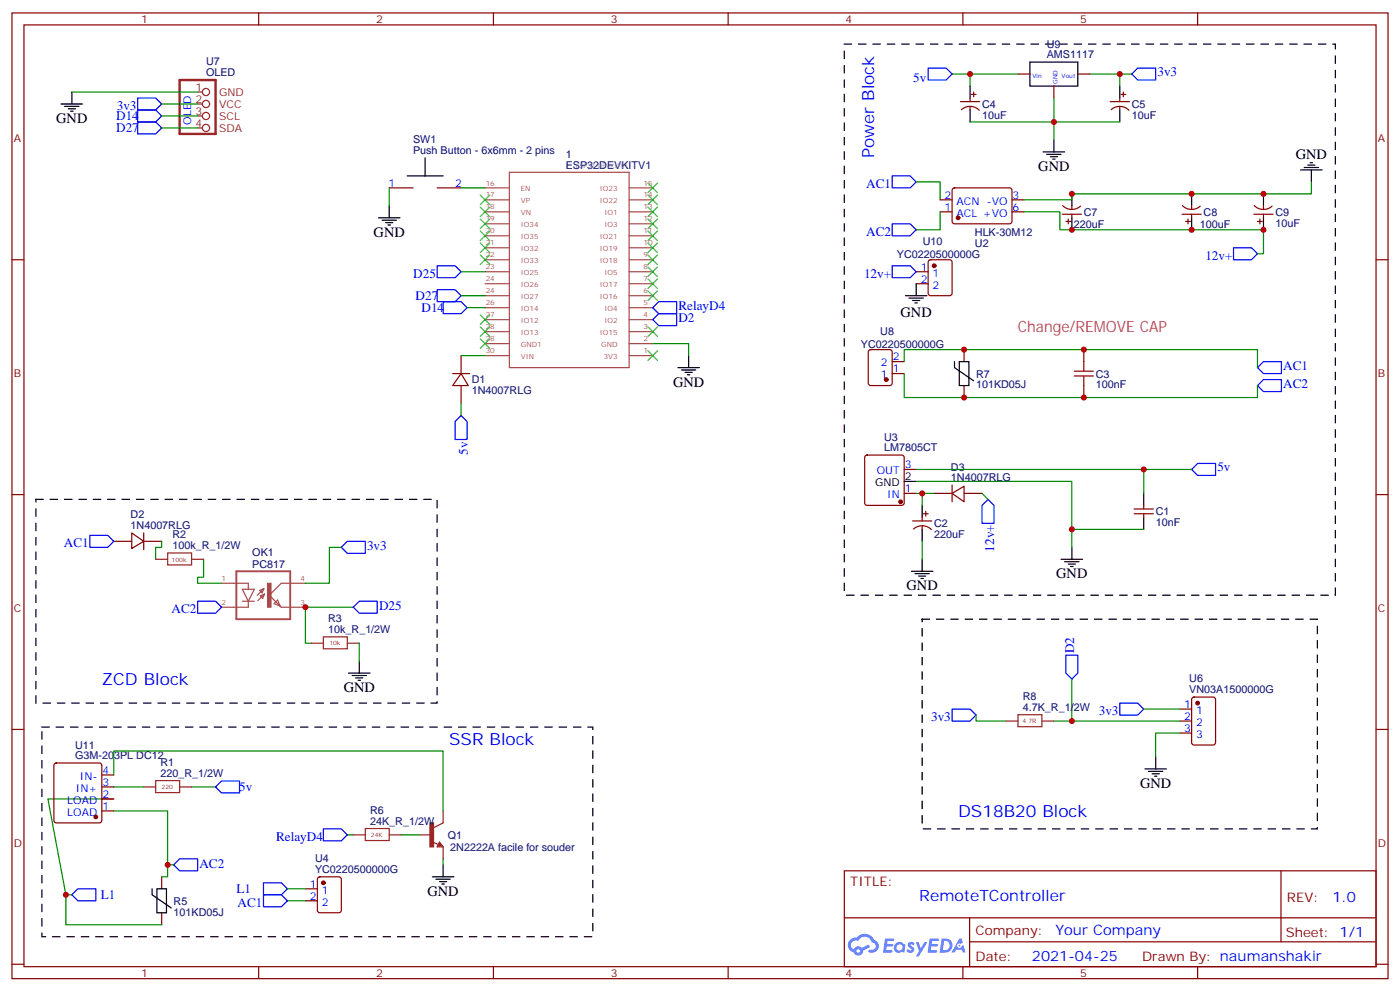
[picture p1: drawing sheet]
<svg xmlns="http://www.w3.org/2000/svg" width="412mm" height="292mm" viewBox="0 0 412 292" stroke-linecap="round" stroke-linejoin="round" font-family="sans-serif">
<g fill="none" stroke="#870000" stroke-width=".35">
<path d="M3.5 3.8h405.4v284.3h-405.4zM7.1 7.3h398.2v277.3h-398.2zM76.2 3.8v3.5M145.3 3.8v3.5M214.5 3.8v3.5M283.6 3.8v3.5M352.8 3.8v3.5M3.5 76.5h3.6M405.3 76.5h3.6M3.5 145.6h3.6M405.3 145.6h3.6M3.5 214.8h3.6"/>
<path d="M405.3 214.8h3.6M248.7 256.4h156.6v28.2h-156.6zM377.3 256.4v20.9M248.7 270.2h156.5M285.6 277.3h119.6M285.6 270.2v14.2M3.5 283.9h3.6M76.2 284.6v3.5M145.3 284.6v3.5M214.5 284.6v3.5M283.6 284.6v3.5M352.8 284.6v3.5"/>
<path d="M405.3 283.9h3.6"/>
</g>
<g fill="#5487ff">
<path d="M267.7 277.6a1.22 1.22 0 0 1 1.7 .2l-.4 .6a.47 .47 0 0 0-.3-.4 .47 .47 0 0 0-.5 .2l.1 .2a1.14 1.14 0 0 1 .8 1.8 1.14 1.14 0 0 1-1.9 0l-.2-.2 .5-.6 .7 .5a.29 .29 0 0 0 .3-.3 .29 .29 0 0 0-.2-.3 1.04 1.04 0 0 1-.6-1.7z"/>
<path d="M260.7 276.3h2.4l.3 .2-.2 .5-1.8 .1-.1 .8h1.5l.3 .4-.3 .4h-1.6l-.2 1.1h1.7l.2 .3-.2 .3-2.6 .1z"/>
<path d="M273.8 276.3h2.4l.3 .2-.1 .5-1.8 .1-.2 .8h1.6l.3 .4-.4 .4h-1.6l-.1 1.1h1.7l.2 .3-.2 .3-2.6 .1z"/>
<path d="M282.6 276.3h.7l.3 1.3-.6 .3a.69 .69 0 0 0-1 .3 .69 .69 0 0 0 .4 .9 .69 .69 0 0 0 .9-.6l.5-.2 .6 2.2h-.8l-.2-.9h-1.8l-.5 .9h-.8z"/>
<path d="M269.8 277.4h.8l.6 1.8 1.1-1.8h.9l-2.6 4.2h-.8l.9-1.5z"/>
<path d="M277.4 276.3l-.6 4.2h1.3a2.11 2.11 0 0 0 2.5-2.1 2.11 2.11 0 0 0-2.5-2.1zM278.1 277.1a1.39 1.39 0 0 1 1.7 1.4 1.39 1.39 0 0 1-1.8 1.3h-.3z"/>
<path d="M263.7 277.9a1.54 1.54 0 0 0-.1 2.2 1.54 1.54 0 0 0 2.2 .1l.6 .3 .3-2.3-.2-.3h-.4a1.49 1.49 0 0 0-2.4 0zM264 278.9a.94 .94 0 0 1 1.8 0 .94 .94 0 0 1-1.8 0z"/>
<path d="M250.4 276.7a2.18 2.18 0 0 0 1.1 3.7 1.44 1.44 0 0 0 1.6 .9 1.44 1.44 0 0 0 1.2-1.4l2-1.1-.5-.7-1.9 1a1.47 1.47 0 0 0-2.4 .4 1.39 1.39 0 0 1-.7-1.9 1.39 1.39 0 0 1 2-.5 2.12 2.12 0 0 1 2.2-1.3 2.12 2.12 0 0 1 1.9 1.7 1.14 1.14 0 0 1 1.1 1.4 1.14 1.14 0 0 1-1.7 .7 .43 .43 0 0 0-.5 .4 .43 .43 0 0 0 .4 .5 1.98 1.98 0 0 0 2.5-1.2 1.98 1.98 0 0 0-1.2-2.6 3.1 3.1 0 0 0-5.3-.6l-.9 .1zM252.3 280a.55 .55 0 0 1 1.1 0 .55 .55 0 0 1-1.1 0z"/>
<circle cx="282.6" cy="278.4" r=".26"/>
</g>
<g fill="none" stroke="#a64a4a" stroke-width=".35">
<path d="M142.9 58.8h6.9M142.9 55.3h6.9M150 50.7h35.3v57.5h-35.3zM185.3 58.8h7M185.3 55.3h7M142.9 76.5h6.9M142.9 73h6.9M142.9 69.4h6.9M142.9 65.9h6.9M142.9 62.4h6.9M185.3 76.5h7M185.3 73h7"/>
<path d="M185.3 69.4h7M185.3 65.9h7M185.3 62.4h7M142.9 97.6h6.9M142.9 94.1h6.9M142.9 90.6h6.9M142.9 87.1h6.9M142.9 83.5h6.9M142.9 80h6.9M185.3 97.6h7M185.3 94.1h7M185.3 90.6h7"/>
<path d="M185.3 87.1h7M185.3 83.5h7M185.3 80h7M142.9 104.7h6.9M142.9 101.2h6.9M185.3 104.7h7M185.3 101.2h7M65.3 171.7h7.8v1.8M71.4 173.5h3.5l-1.8 3.5zM71.4 177h3.5M73.1 177v1.8h-7.8M76.5 173.8l1.2-.5-.5 1.3z"/>
<path d="M76.7 175.4l1.2-.5-.5 1.2zM77.7 173.3l-1.9 2M77.9 174.9l-1.9 1.9M81.8 176.7l.7 1.7-1.8-.7zM86.4 171.7h-3.6l-3.5 3.6 3.5 3.5h3.6M86.5 171.7h3.5M86.5 178.8h3.5"/>
</g>
<path d="M69.6 168.2h15.9v14.1h-15.9z" fill="none" stroke="#a64a4a" stroke-width=".56"/>
<path d="M78.8 171.7h1v7.1h-1z" fill="#a64a4a" stroke="#a64a4a" stroke-width=".29"/>
<g fill="none" stroke="#00f" stroke-width=".35">
<path d="M40.6 32.4h5.3l1.7 1.7-1.7 1.8h-5.3zM40.6 35.9h5.3l1.7 1.8-1.7 1.7h-5.3zM40.6 28.9h5.3l1.7 1.7-1.7 1.8h-5.3zM273.4 20h5.3l1.8 1.8-1.8 1.8h-5.3zM333.4 21.8l1.7-1.8h5.3v3.6h-5.3zM262.8 51.8h5.3l1.8 1.8-1.8 1.7h-5.3zM128.8 78.2h5.3l1.7 1.8-1.7 1.8h-5.3zM262.8 65.9h5.3l1.8 1.8-1.8 1.7h-5.3zM262.8 78.2h5.3l1.8 1.8-1.8 1.8h-5.3zM363.4 73h5.3l1.7 1.7-1.7 1.8h-5.3zM128.8 85.3h5.3l1.7 1.8-1.7 1.7h-5.3zM130.5 88.8h5.3l1.8 1.8-1.8 1.8h-5.3z"/>
<path d="M192.3 90.6l1.7-1.8h5.3v3.6h-5.3zM192.3 94.1l1.7-1.7h5.3v3.5h-5.3zM370.4 108.2l1.8-1.7h5.3v3.5h-5.3zM370.4 113.5l1.8-1.7h5.3v3.5h-5.3zM135.8 122.3l1.8 1.8v5.3h-3.5v-5.3zM351 138.2l1.8-1.7h5.3v3.5h-5.3zM26.5 157.6h5.2l1.8 1.8-1.8 1.7h-5.2zM291 147l1.8 1.8v5.3h-3.5v-5.3zM58.2 177h5.3l1.8 1.8-1.8 1.8h-5.3zM100.5 161.1l1.8-1.7h5.3v3.5h-5.3zM105.8 177h5.3v3.6h-5.3l-1.7-1.8zM314 192.9h3.5v5.3l-1.8 1.8-1.7-1.8z"/>
<path d="M280.5 208.8h5.3l1.7 1.7-1.7 1.8h-5.3zM329.8 207h5.3l1.8 1.8-1.8 1.7h-5.3zM65.3 229.9h5.3v3.6h-5.3l-1.8-1.8zM51.2 254.6l1.7-1.7h5.3v3.5h-5.3zM77.6 259.9h5.3l1.8 1.8-1.8 1.8h-5.3zM95.2 244.1h5.3l1.8 1.7-1.8 1.8h-5.3zM22.9 261.7h5.3v3.5h-5.3l-1.7-1.7zM77.6 263.5h5.3l1.8 1.7-1.8 1.8h-5.3z"/>
</g>
<g fill="none" stroke="#000" stroke-width=".35">
<path d="M303.4 18.3h14.1v7h-14.1zM18 30.6h6.3M19 31.3h4.3M20.1 32h2.1M20.8 32.7h.7M21.2 27.1v3.5M285.8 25.3v3.6M285.8 32.4v3.5M329.8 25.3v3.6M329.8 32.4v3.5M119.9 51.8h10.6M125.2 46.5v5.3"/>
<path d="M307.3 44.7h6.3M308.3 45.4h4.3M309.4 46.1h2.1M310.1 46.8h.7M310.4 41.2v3.5M315.7 57.1v3.5M351 57.1v3.5M372.2 57.1v3.5M383.1 50h6.4M384.2 49.3h4.2M385.2 48.6h2.1M385.9 47.9h.7"/>
<path d="M386.3 50v3.6M111.5 64.1h6.3M112.5 64.8h4.3M113.6 65.5h2.1M114.3 66.3h.7M114.7 60.6v3.5M315.7 64.1v3.6M351 64.1v3.6M372.2 64.1v3.6M266.7 87.1h6.3M267.8 87.8h4.2M268.8 88.5h2.1"/>
<path d="M269.5 89.2h.7M269.9 83.5v3.6M199.7 108.2h6.3M200.7 108.9h4.3M201.8 109.6h2.1M202.5 110.3h.7M202.8 104.7v3.5M281.2 106.5v1.7l5.6 3.9M282.6 106.5h2.8v7h-2.8zM266.3 141.7h3.6M271.6 148.8v3.5M271.6 155.9v3.5"/>
<path d="M336.9 145.3v3.5M336.9 152.3v3.6M268.5 168.2h6.3M269.5 168.9h4.3M270.6 169.6h2.1M271.3 170.3h.7M271.6 164.7v3.5M312.6 164.7h6.3M313.6 165.4h4.3M314.7 166.1h2.1M315.4 166.8h.7M315.7 161.1v3.6"/>
<path d="M102.7 198.2h6.3M103.7 198.9h4.2M104.8 199.6h2.1M105.8 194.7v3.5M105.5 200.3h.7M337.3 226.4h6.3M338.3 227.1h4.2M339.4 227.8h2.1M340.1 228.5h.7M340.4 222.9v3.5M127.4 258.2h6.3M128.4 258.9h4.2"/>
<path d="M129.5 259.6h2.1M130.5 254.6v3.6M44.8 261.7v1.8l5.6 3.8M46.2 261.7h2.8v7h-2.8zM130.2 260.3h.7"/>
</g>
<g fill="none" stroke="#008700" stroke-width=".35">
<path d="M21.2 27.1h37M47.6 34.1h10.6M47.6 37.7h10.6M47.6 30.6h10.6M280.5 21.8h19.4M285.8 21.8v3.5M285.8 35.9h44M310.4 28.9v12.3M321 21.8h12.4M329.8 21.8v3.5M114.7 55.3v5.3M135.8 55.3h7.1"/>
<path d="M269.9 53.6h7v5.2M386.3 53.6v3.5h-70.6v1.7h-14.1M276.9 62.4v5.3h-7M301.6 62.4h10.6v5.3h60v7h-1.8M135.8 87.1h7.1M135.8 80h7.1M137.6 90.6h5.3M135.8 118.8v3.5M135.8 104.7h7.1M192.3 101.2h10.5v3.5M266.3 106.5v-3.6h104.1v5.3M266.3 110v7.1h104.1v-3.6"/>
<path d="M269.9 138.2h81.1M336.9 138.2v7.1M47.6 159.4v1.7h-1.7v3.6M269.9 141.7h45.8v19.4M269.9 145.3h5.3M271.6 145.3v3.5M271.6 159.4v5.3M289.3 145.3l1.7 1.7M315.7 155.9h21.2M60 164.7v5.3h-1.8v1.7h7.1M100.5 161.1h-3.5v10.6h-7M104.1 178.8h-14.1v10.6h1.7"/>
<path d="M105.8 189.4v5.3M315.7 200v12.3M287.5 210.5v1.8h8.8M310.4 212.3h37.1M336.9 208.8h10.6M347.5 215.8h-7.1v7.1M33.5 238.8h15.9v19.4h-1.8M33.5 235.2h-19.4l5.3 28.3h1.8M33.5 228.2v-7.1h97v17.7M33.5 231.7h8.8M56.4 231.7h7.1M49.4 254.6h1.8"/>
<path d="M102.3 245.8h1.8M118.2 245.8h5.3M130.5 252.9v1.7M19.4 263.5v8.8h28.2M84.7 265.2h5.3M84.7 261.7h5.3"/>
</g>
<path d="M248.7 13h144.6v162.3h-144.6zM10.6 147h118.2v60h-118.2zM271.6 182.3h116.5v61.8h-116.5zM12.3 214.1h162.3v61.7h-162.3z" fill="none" stroke="#000" stroke-width=".35" stroke-dasharray="2.1 2.1"/>
<g fill="none" stroke="#870000" stroke-width=".35">
<path d="M282.9 29.9h5.7M283.2 32.3a3.8 3.8 0 0 1 5.3 .2M285.8 28.9v1M285.8 31.3v1.1M286.1 27.8h1.4M286.8 27.1v1.4M299.9 21.8h3.5M310.4 25.3v3.6M317.5 21.8h3.5M327 29.9h5.7M327.3 32.3a3.8 3.8 0 0 1 5.3 .2M329.8 28.9v1"/>
<path d="M329.8 31.3v1.1M330.2 27.8h1.4M330.9 27.1v1.4M114.7 55.3h7M128.8 55.3h7M276.9 58.8h3.6M280.7 55.5l.5-.2 16.5 .1 .4 .6-.1 9.5-.6 .4-16.5-.1-.4-.6v-9.2zM298.1 58.8h3.5M273.6 76.7l.5-.2h5.7l.6 .4 .1 9.5-.5 .6-5.9 .1-.6-.5-.1-9.4zM276.9 62.4h3.6M298.1 62.4h3.5M312.9 63.1h5.7"/>
<path d="M313 60.5a3.8 3.8 0 0 0 5.3 .2M314 65.2h1.4M314.7 64.5v1.4M315.7 60.6v1.1M315.7 63.1v1M348.2 63.1h5.6M348.3 60.5a3.8 3.8 0 0 0 5.3 .2M349.2 65.2h1.5M350 64.5v1.4M351 60.6v1.1M351 63.1v1M369.4 63.1h5.6"/>
<path d="M369.5 60.5a3.8 3.8 0 0 0 5.2 .2M370.4 65.2h1.4M371.1 64.5v1.4M372.2 60.6v1.1M372.2 63.1v1M269.9 80h3.5M269.9 83.5h3.5M133.3 110h5M135.8 110l2.1 3.5h-4.6zM135.8 104.7v5.3M135.8 113.5v5.3M256 103.1l.5-.2h5.6l.7 .5v9.4l-.4 .7h-5.9l-.7-.4v-9.5z"/>
<path d="M262.8 110h3.5M262.8 106.5h3.5M284 102.9v3.6M284 113.5v3.6M319.3 102.9v3.6M319.3 113.5v3.6M254.9 134.2l.5-.2h10.2l.5 .2 .2 .5v13.4l-.2 .5-.5 .2h-10.2l-.5-.2-.2-.5v-13.4zM266.3 138.2h3.6M33.5 159.4h5.3M38.8 156.9l3.5 2.5-3.5 2.1zM42.3 159.4h5.3M42.3 156.9v5"/>
<path d="M266.3 145.3h3.6M268.8 153.4h5.7M269.1 155.8a3.8 3.8 0 0 1 5.2 .1M271.6 152.3v1.1M271.6 154.8v1.1M272 151.3h1.4M272.7 150.6v1.4M275.2 145.3h5.3M280.5 145.3l3.5-2.1v4.5zM280.5 142.8v4.9M284 145.3h5.3M334.1 151.3h5.6"/>
<path d="M334.1 149.9h5.6M336.9 148.8v1.1M336.9 151.3v1M347.5 208.8h3.5M347.5 212.3h3.5M347.5 215.8h3.5M351.2 205.5l.5-.3h5.7l.6 .5 .1 13-.5 .6-5.9 .1-.6-.5-.1-12.9zM16.1 224.9l.5-.3h12.7l.5 .3 .2 .5v16.2l-.2 .5-.5 .2h-12.7l-.5-.2-.2-.5v-16.2zM30 228.2h3.5M30 231.7h3.5M30 235.2h3.5M30 238.8h3.5"/>
<path d="M47.6 258.2v3.5M93.7 258.4l.5-.2h5.6l.7 .4v9.4l-.4 .7h-5.9l-.7-.4v-9.4zM47.6 268.7v3.6M90 261.7h3.5M90 265.2h3.5"/>
</g>
<g fill="#870000" stroke="#870000" stroke-width=".35">
<circle cx="352.8" cy="207" r=".53"/>
<circle cx="261.1" cy="111.8" r=".53"/>
<circle cx="275.2" cy="78.2" r=".53"/>
<circle cx="95.2" cy="259.9" r=".53"/>
<circle cx="28.2" cy="240.5" r=".53"/>
<circle cx="282.2" cy="64.1" r=".53"/>
<circle cx="265.3" cy="147.7" r=".53"/>
</g>
<g fill="none" stroke="#8c2424" stroke-width=".35">
<path d="M58.2 27.1h1.4M58.2 30.6h1.4M58.2 34.1h1.4M58.2 37.7h1.4M45.9 164.7h3.5M49.4 162.8h7v3.5h-7zM56.4 164.7h3.6M91.7 189.4h3.5M95.2 187.5h7.1v3.5h-7.1zM102.3 189.4h3.5M296.3 212.3h3.6M299.9 210.4h7v3.6h-7z"/>
<path d="M306.9 212.3h3.5M42.3 231.7h3.6M45.9 229.8h7v3.6h-7zM52.9 231.7h3.5M130.5 238.8v3.5l-2.8 1.4M104.1 245.8h3.5M107.6 243.9h7.1v3.6h-7.1zM114.7 245.8h3.5M123.5 245.8h3.5M127.4 247.9l1.7 .7M129.5 247.9l1 1.4h-1.7zM129.5 248.3l.7 .7h-1.1z"/>
<path d="M129.5 248.6v.4M130.5 249.3v3.6"/>
<circle cx="60.7" cy="34.1" r="1.06"/>
<circle cx="60.7" cy="27.1" r="1.06"/>
<circle cx="60.7" cy="30.6" r="1.06"/>
<circle cx="60.7" cy="37.7" r="1.06"/>
</g>
<path d="M126.6 242.3h1.1v7h-1.1z" fill="#8c2424" stroke="#8c2424" stroke-width=".35"/>
<path d="M316.4 110.7h5.7M316.4 109.3h5.7M319.3 106.5v2.8M319.3 110.7v2.8" fill="none" stroke="#a10000" stroke-width=".35"/>
<path d="M52.9 23.6h10.6v15.8h-10.6z" fill="none" stroke="#8c2424" stroke-width=".71"/>
<g fill="none" stroke="#3c3" stroke-width=".35">
<path d="M141.5 57.4l2.8 2.9M144.3 57.4l-2.8 2.9M190.9 57.4l2.8 2.9M190.9 53.9l2.8 2.8M193.7 57.4l-2.8 2.9M193.7 53.9l-2.8 2.8M141.5 61l2.8 2.8M141.5 64.5l2.8 2.8M141.5 68l2.8 2.8M141.5 71.5l2.8 2.9M141.5 75.1l2.8 2.8M144.3 61l-2.8 2.8"/>
<path d="M144.3 64.5l-2.8 2.8M144.3 68l-2.8 2.8M144.3 71.5l-2.8 2.9M144.3 75.1l-2.8 2.8M190.9 78.6l2.8 2.8M190.9 75.1l2.8 2.8M190.9 71.5l2.8 2.9M190.9 68l2.8 2.8M190.9 64.5l2.8 2.8M190.9 61l2.8 2.8M193.7 78.6l-2.8 2.8M193.7 75.1l-2.8 2.8"/>
<path d="M193.7 71.5l-2.8 2.9M193.7 68l-2.8 2.8M193.7 64.5l-2.8 2.8M193.7 61l-2.8 2.8M141.5 92.7l2.8 2.8M141.5 96.2l2.8 2.9M141.5 99.8l2.8 2.8M144.3 92.7l-2.8 2.8M144.3 96.2l-2.8 2.9M144.3 99.8l-2.8 2.8M190.9 96.2l2.8 2.9M190.9 85.7l2.8 2.8"/>
<path d="M190.9 82.1l2.8 2.8M193.7 96.2l-2.8 2.9M193.7 85.7l-2.8 2.8M193.7 82.1l-2.8 2.8M190.9 103.3l2.8 2.8M193.7 103.3l-2.8 2.8"/>
</g>
<g fill="#c00">
<circle cx="315.7" cy="212.3" r=".88"/>
<circle cx="19.4" cy="263.5" r=".88"/>
<circle cx="284" cy="102.9" r=".88"/>
<circle cx="319.3" cy="102.9" r=".88"/>
<circle cx="284" cy="117.1" r=".88"/>
<circle cx="319.3" cy="117.1" r=".88"/>
<circle cx="90" cy="178.8" r=".88"/>
<circle cx="49.4" cy="254.6" r=".88"/>
<circle cx="315.7" cy="67.7" r=".88"/>
<circle cx="372.2" cy="67.7" r=".88"/>
<circle cx="351" cy="67.7" r=".88"/>
<circle cx="315.7" cy="57.1" r=".88"/>
<circle cx="372.2" cy="57.1" r=".88"/>
<circle cx="351" cy="57.1" r=".88"/>
<circle cx="336.9" cy="138.2" r=".88"/>
<circle cx="315.7" cy="155.9" r=".88"/>
<circle cx="271.6" cy="145.3" r=".88"/>
<circle cx="285.8" cy="21.8" r=".88"/>
<circle cx="310.4" cy="35.9" r=".88"/>
<circle cx="329.8" cy="21.8" r=".88"/>
</g>
<g font-size="4.9" fill="#00f">
<text x="257.5" y="46.5" transform="rotate(-90 257.5 46.5)">Power Block</text>
<text x="30" y="201.7">ZCD Block</text>
<text x="132.3" y="219.4">SSR Block</text>
<text x="282.2" y="240.5">DS18B20 Block</text>
</g>
<text font-size="4.6" fill="#c36" x="299.9" y="97.6">Change/REMOVE CAP</text>
<text font-size="4.6" fill="#00f" x="270.8" y="265.4">RemoteTController</text>
<g font-size="4.2">
<text x="16.6" y="36.3">GND</text>
<text x="381.7" y="46.7">GND</text>
<text x="305.9" y="50.4">GND</text>
<text x="110.1" y="69.8">GND</text>
<text x="265.3" y="93.2">GND</text>
<text x="198.3" y="113.9">GND</text>
<text x="267.1" y="173.8">GND</text>
<text x="311.1" y="170.3">GND</text>
<text x="101.2" y="203.8">GND</text>
<text x="335.8" y="232.1">GND</text>
<text x="125.9" y="263.8">GND</text>
</g>
<g font-size="4.2" fill="#00f">
<text x="392.5" y="265.7">1.0</text>
<text x="310.9" y="275.2">Your Company</text>
<text x="304" y="283">2021-04-25</text>
</g>
<g font-size="3.9" fill="#00f">
<text x="341" y="22.5">3v3</text>
<text x="269" y="24">5v</text>
<text x="34.2" y="35.4">D14</text>
<text x="34.4" y="32.5">3v3</text>
<text x="34.2" y="38.9">D27</text>
<text x="255.2" y="55.3">AC1</text>
<text x="255.2" y="69.4">AC2</text>
<text x="355.1" y="76.5">12v+</text>
<text x="121.8" y="81.8">D25</text>
<text x="254.5" y="81.8">12v+</text>
<text x="122.4" y="88.3">D27</text>
<text x="124.2" y="91.9">D14</text>
<text x="199.8" y="91.4">RelayD4</text>
<text x="199.8" y="94.8">D2</text>
<text x="378" y="109">AC1</text>
<text x="378" y="114.3">AC2</text>
<text x="137.8" y="133.8" transform="rotate(-90 137.8 133.8)">5v</text>
<text x="358.6" y="138.6">5v</text>
<text x="18.8" y="161.1">AC1</text>
<text x="108.1" y="161.8">3v3</text>
<text x="292.8" y="162.4" transform="rotate(-90 292.8 162.4)">12v+</text>
<text x="111.7" y="179.5">D25</text>
<text x="50.6" y="180.6">AC2</text>
<text x="316.4" y="192.4" transform="rotate(-90 316.4 192.4)">D2</text>
<text x="274.3" y="212.3">3v3</text>
<text x="323.7" y="210.5">3v3</text>
<text x="70.4" y="233">5v</text>
<text x="81.3" y="247.6">RelayD4</text>
<text x="58.7" y="255.5">AC2</text>
<text x="69.7" y="263">L1</text>
<text x="29.7" y="264.8">L1</text>
<text x="70" y="267">AC1</text>
</g>
<g font-size="3.9" fill="#800">
<text x="250.5" y="261">TITLE:</text>
<text x="379.1" y="265.7">REV:</text>
<text x="287.4" y="275.2">Company:</text>
<text x="378.7" y="275.8">Sheet: 1/1</text>
<text x="287.4" y="282.9">Date:</text>
<text x="336.4" y="282.9">Drawn By: naumanshakir</text>
</g>
<g font-size="3.2" fill="#800">
<text x="41.6" y="6.8">1</text>
<text x="110.8" y="6.8">2</text>
<text x="179.9" y="6.8">3</text>
<text x="249.1" y="6.8">4</text>
<text x="318.2" y="6.8">5</text>
<text x="4.1" y="41.9">A</text>
<text x="405.9" y="41.9">A</text>
<text x="4.1" y="111.1">B</text>
<text x="405.9" y="111.1">B</text>
<text x="4.1" y="180.2">C</text>
<text x="405.9" y="180.2">C</text>
<text x="4.1" y="249.3">D</text>
<text x="405.9" y="249.3">D</text>
<text x="41.6" y="287.6">1</text>
<text x="110.8" y="287.6">2</text>
<text x="179.9" y="287.6">3</text>
<text x="249.1" y="287.6">4</text>
<text x="318.2" y="287.6">5</text>
</g>
<g font-size="3.2" fill="#000080">
<text x="308.3" y="17.2">AMS1117</text>
<text x="308.3" y="14.1">U9</text>
<text x="60.7" y="22.5">OLED</text>
<text x="60.7" y="19.2">U7</text>
<text x="289.3" y="34.9">10uF</text>
<text x="289.3" y="31.8">C4</text>
<text x="333.4" y="34.9">10uF</text>
<text x="333.4" y="31.8">C5</text>
<text x="121.7" y="45.4">Push Button - 6x6mm - 2 pins</text>
<text x="121.7" y="42.2">SW1</text>
<text x="166.7" y="46.5">1</text>
<text x="166.7" y="49.7">ESP32DEVKITV1</text>
<text x="319.3" y="63.5">C7</text>
<text x="354.5" y="63.5">C8</text>
<text x="375.7" y="63.5">C9</text>
<text x="287.2" y="69.5">HLK-30M12</text>
<text x="316.4" y="67">220uF</text>
<text x="353.4" y="67">100uF</text>
<text x="375.7" y="66.7">10uF</text>
<text x="264.2" y="75.8">YC0220500000G</text>
<text x="271.8" y="72.2">U10</text>
<text x="287.2" y="72.8">U2</text>
<text x="259.3" y="98.6">U8</text>
<text x="253.6" y="102.4">YC0220500000G</text>
<text x="139" y="112.9">D1</text>
<text x="287.5" y="111.2">R7</text>
<text x="322.8" y="111.2">C3</text>
<text x="139" y="116.1">1N4007RLG</text>
<text x="287.5" y="114.4">101KD05J</text>
<text x="322.8" y="114.4">100nF</text>
<text x="260.4" y="129.8">U3</text>
<text x="260.4" y="132.9">LM7805CT</text>
<text x="280.1" y="141.7">1N4007RLG</text>
<text x="280.1" y="138.6">D3</text>
<text x="38.5" y="155.9">1N4007RLG</text>
<text x="38.5" y="152.7">D2</text>
<text x="275.2" y="155.2">C2</text>
<text x="340.4" y="154.9">10nF</text>
<text x="340.4" y="151.7">C1</text>
<text x="50.8" y="161.8">100k_R_1/2W</text>
<text x="50.8" y="158.5">R2</text>
<text x="275.2" y="158.4">220uF</text>
<text x="74.3" y="167.1">PC817</text>
<text x="74.3" y="163.7">OK1</text>
<text x="96.7" y="183.2">R3</text>
<text x="96.7" y="186.4">10k_R_1/2W</text>
<text x="350.3" y="200.9">U6</text>
<text x="301.3" y="209.4">4.7K_R_1/2W</text>
<text x="301.3" y="206.1">R8</text>
<text x="350.3" y="204.2">VN03A1500000G</text>
<text x="22.2" y="220.4">U11</text>
<text x="22.2" y="223.6">G3M-203PL DC12</text>
<text x="47.3" y="225.5">R1</text>
<text x="47.3" y="228.8">220_R_1/2W</text>
<text x="109" y="239.6">R6</text>
<text x="109" y="242.9">24K_R_1/2W</text>
<text x="131.9" y="247">Q1</text>
<text x="132.6" y="250.5">2N2222A facile for souder</text>
<text x="92.8" y="257.1">YC0220500000G</text>
<text x="92.8" y="253.9">U4</text>
<text x="51.2" y="269.6">101KD05J</text>
<text x="51.2" y="266.4">R5</text>
</g>
<g font-size="3.2" fill="#8d2323">
<text x="57.6" y="26.7">1</text>
<text x="64.6" y="28.2">GND</text>
<text x="57.6" y="30.3">2</text>
<text x="57.6" y="33.8">3</text>
<text x="64.6" y="31.7">VCC</text>
<text x="64.6" y="35.2">SCL</text>
<text x="57.6" y="37.3">4</text>
<text x="64.6" y="38.7">SDA</text>
</g>
<g font-size="3.2" fill="#00f">
<text x="56.4" y="36.8" transform="rotate(-90 56.4 36.8)">OLED</text>
<text x="114.4" y="55">1</text>
<text x="134.1" y="55">2</text>
<text x="278.3" y="58.5">2</text>
<text x="298.3" y="58.5">3</text>
<text x="278.3" y="62">1</text>
<text x="281.8" y="60.3">ACN -VO</text>
<text x="281.8" y="63.8">ACL +VO</text>
<text x="298.3" y="62">6</text>
<text x="271.2" y="79.7">1</text>
<text x="271.2" y="83.2">2</text>
<text x="274.7" y="81.4">1</text>
<text x="274.7" y="84.9">2</text>
<text x="259.5" y="107.9">2</text>
<text x="263" y="106.1">2</text>
<text x="259.5" y="111.4">1</text>
<text x="263" y="109.6">1</text>
<text x="266.5" y="137.9">3</text>
<text x="258.3" y="139.6">OUT</text>
<text x="261.3" y="146.7">IN</text>
<text x="266.5" y="144.9">1</text>
<text x="348.8" y="208.4">1</text>
<text x="348.8" y="211.9">2</text>
<text x="348.8" y="215.5">3</text>
<text x="352.3" y="210.2">1</text>
<text x="352.3" y="213.7">2</text>
<text x="352.3" y="217.2">3</text>
<text x="30.2" y="227.8">4</text>
<text x="22.4" y="233.1">IN+</text>
<text x="23.5" y="229.6">IN-</text>
<text x="30.2" y="231.4">3</text>
<text x="19.8" y="236.6">LOAD</text>
<text x="30.2" y="234.9">2</text>
<text x="30.2" y="238.4">1</text>
<text x="19.8" y="240.2">LOAD</text>
<text x="91.3" y="261.3">1</text>
<text x="94.8" y="263.1">1</text>
<text x="91.3" y="264.9">2</text>
<text x="94.8" y="266.6">2</text>
</g>
<g font-size="3.2">
<text x="257.8" y="143.2">GND</text>
<text x="266.5" y="141.4">2</text>
</g>
<g font-size="2.1" fill="#a54b4b">
<text x="143.1" y="54.6">16</text>
<text x="143.1" y="58.1">17</text>
<text x="153.4" y="56.4">EN</text>
<text x="153.4" y="59.9">VP</text>
<text x="176.7" y="59.9">IO22</text>
<text x="176.7" y="56.4">IO23</text>
<text x="189.6" y="58.1">14</text>
<text x="189.6" y="54.6">15</text>
<text x="143.1" y="61.7">18</text>
<text x="143.1" y="65.2">19</text>
<text x="153.4" y="63.4">VN</text>
<text x="178.1" y="63.4">IO1</text>
<text x="189.6" y="65.2">12</text>
<text x="189.6" y="61.7">13</text>
<text x="143.1" y="68.7">20</text>
<text x="153.4" y="66.9">IO34</text>
<text x="153.4" y="70.5">IO35</text>
<text x="176.7" y="70.5">IO21</text>
<text x="178.1" y="66.9">IO3</text>
<text x="189.6" y="68.7">11</text>
<text x="143.1" y="72.3">21</text>
<text x="143.1" y="75.8">22</text>
<text x="153.4" y="74">IO32</text>
<text x="153.4" y="77.5">IO33</text>
<text x="176.7" y="77.5">IO18</text>
<text x="176.7" y="74">IO19</text>
<text x="189.6" y="75.8">9</text>
<text x="189.6" y="72.3">10</text>
<text x="143.1" y="79.3">23</text>
<text x="143.1" y="82.8">24</text>
<text x="153.4" y="81.1">IO25</text>
<text x="178.1" y="81.1">IO5</text>
<text x="189.6" y="82.8">7</text>
<text x="189.6" y="79.3">8</text>
<text x="143.1" y="86.4">24</text>
<text x="143.1" y="89.9">26</text>
<text x="153.4" y="84.6">IO26</text>
<text x="153.4" y="88.1">IO27</text>
<text x="176.7" y="88.1">IO16</text>
<text x="176.7" y="84.6">IO17</text>
<text x="189.6" y="89.9">5</text>
<text x="189.6" y="86.4">6</text>
<text x="143.1" y="93.4">27</text>
<text x="153.4" y="91.6">IO14</text>
<text x="153.4" y="95.2">IO12</text>
<text x="178.1" y="95.2">IO2</text>
<text x="178.1" y="91.6">IO4</text>
<text x="189.6" y="93.4">4</text>
<text x="143.1" y="97">28</text>
<text x="143.1" y="100.5">28</text>
<text x="153.4" y="98.7">IO13</text>
<text x="176.7" y="98.7">IO15</text>
<text x="189.6" y="100.5">2</text>
<text x="189.6" y="97">3</text>
<text x="143.1" y="104">30</text>
<text x="153.4" y="102.2">GND1</text>
<text x="153.4" y="105.7">VIN</text>
<text x="177.1" y="102.2">GND</text>
<text x="177.8" y="105.7">3V3</text>
<text x="189.6" y="104">1</text>
<text x="65.3" y="171">1</text>
<text x="88.5" y="171">4</text>
<text x="65.3" y="178.1">2</text>
<text x="88.5" y="178.1">3</text>
</g>
<g font-size="1.8" fill="#00f">
<text x="304.1" y="22.9">Vin</text>
<text x="312.7" y="22.9">Vout</text>
<text x="311.5" y="24.6" transform="rotate(-90 311.5 24.6)">GND</text>
</g>
<text font-size="1.8" fill="#838383" x="169.6" y="49.5">ESP32-DEVKITV1</text>
<g font-size="1.8" fill="#8d2323">
<text x="50.6" y="165.3">100k</text>
<text x="97" y="190">10k</text>
<text x="301.2" y="213">4.7R</text>
<text x="47.6" y="232.4">220</text>
<text x="109.3" y="246.5">24K</text>
</g>
</svg>
